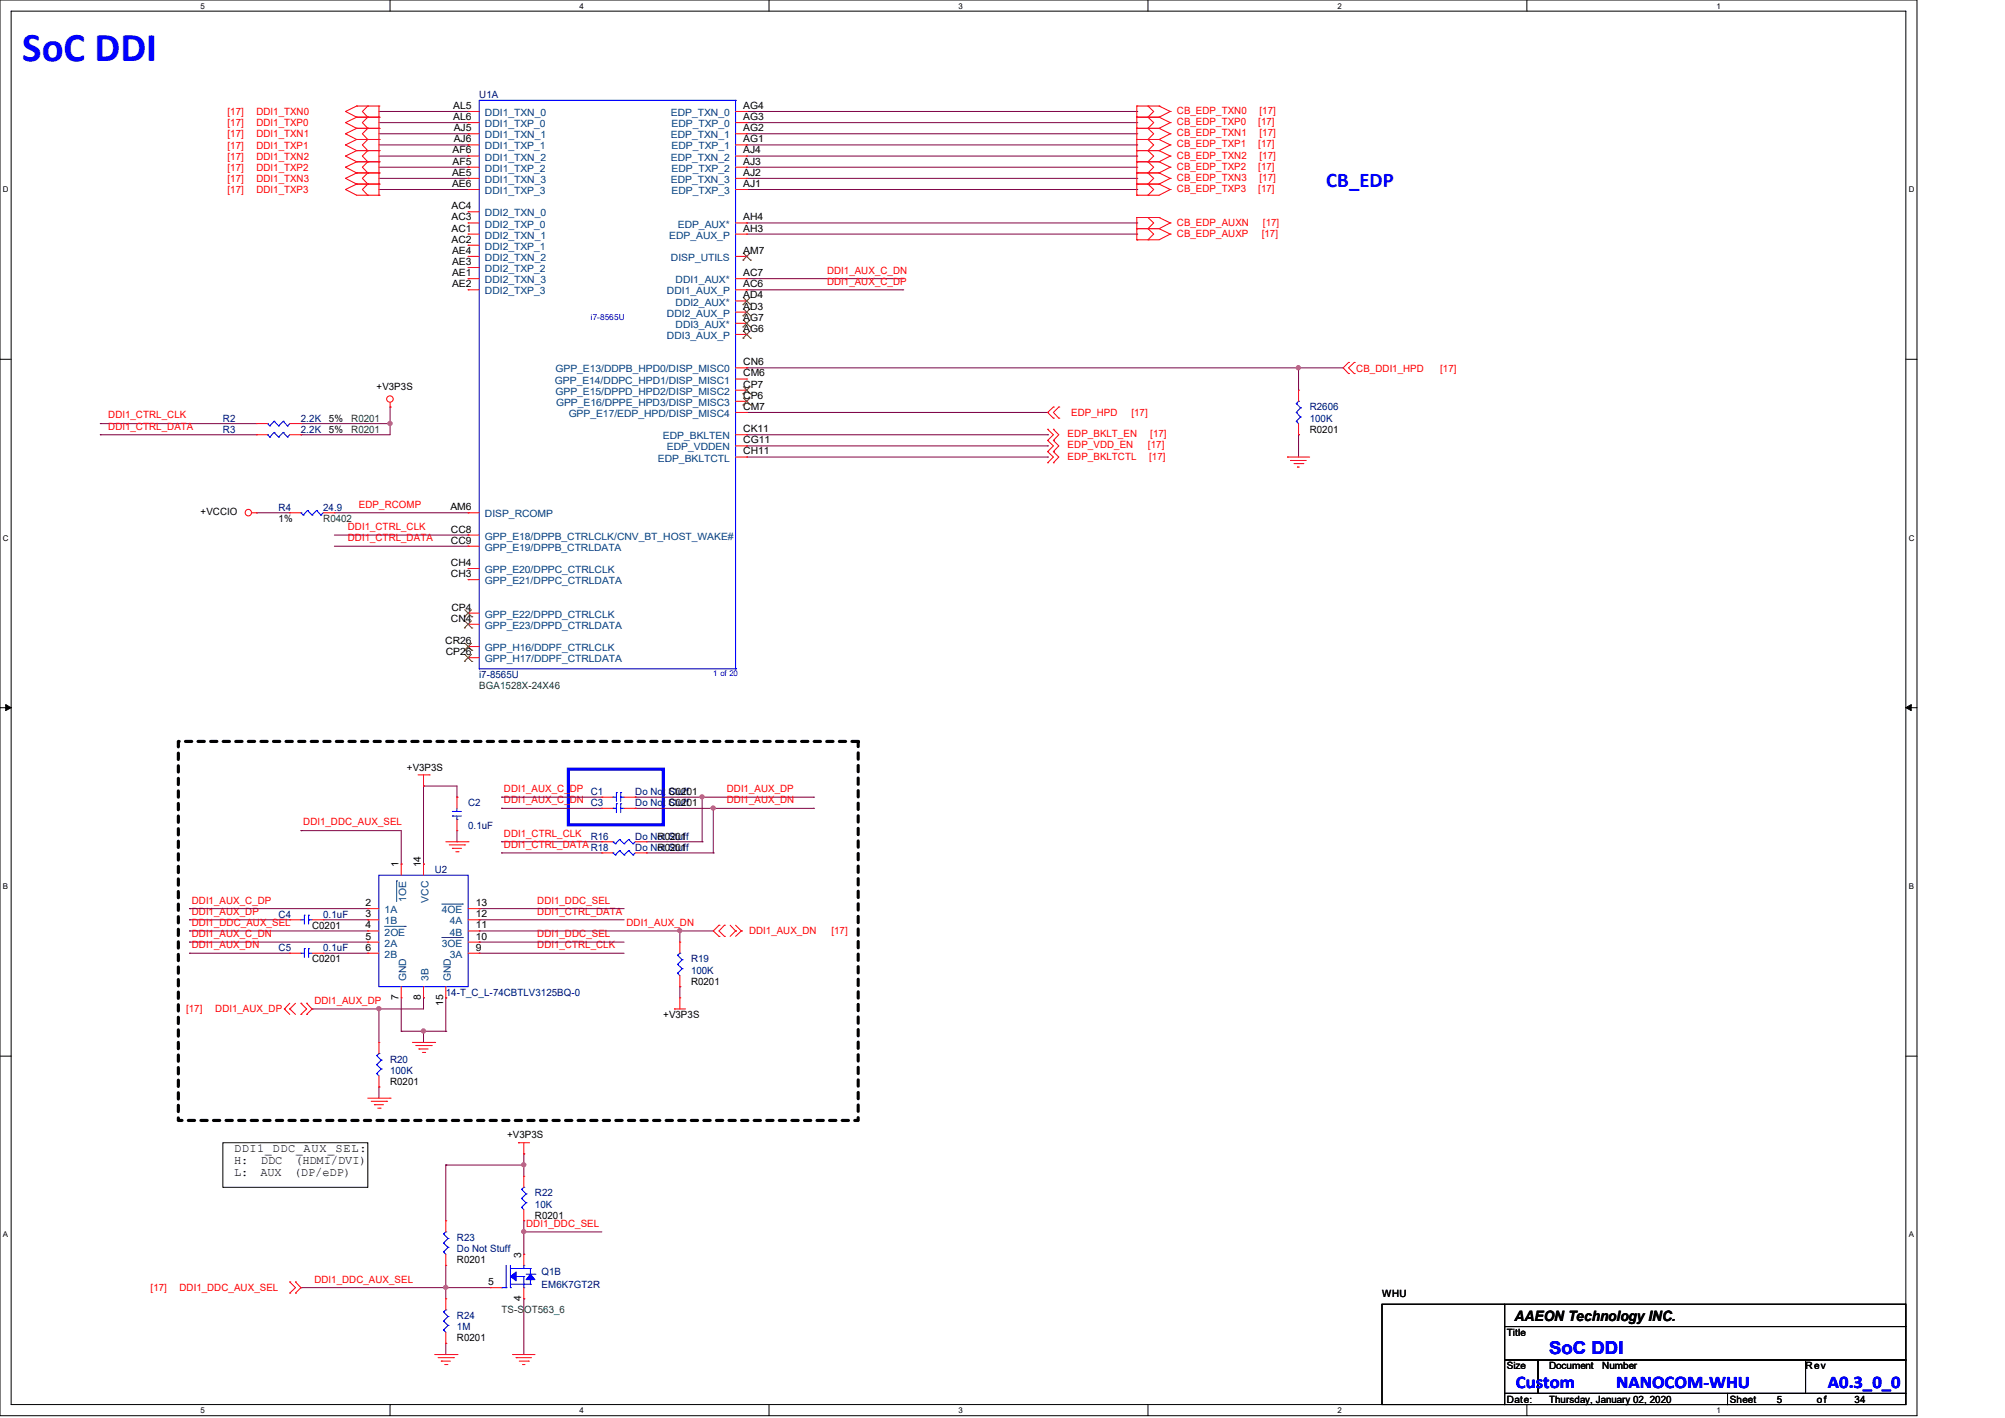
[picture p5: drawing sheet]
<svg xmlns="http://www.w3.org/2000/svg" width="297mm" height="210mm" viewBox="0 0 297 210" stroke-linecap="round" stroke-linejoin="round" font-family="sans-serif">
<path d="M0 0h284v209.7h-284zM1.7 1.7h280.6v206.3h-280.6z" fill="none" stroke="#000" stroke-width=".15"/>
<g fill="#fff">
<path d="M29.7 .2h.6v1.3h-.6z"/>
<path d="M29.7 208.2h.6v1.3h-.6z"/>
</g>
<path d="M57.8 0v1.7M57.8 208v1.7" fill="none" stroke="#000" stroke-width=".15"/>
<g fill="#fff">
<path d="M85.9 .2h.5v1.3h-.5z"/>
<path d="M85.9 208.2h.5v1.3h-.5z"/>
</g>
<path d="M113.9 0v1.7M113.9 208v1.7" fill="none" stroke="#000" stroke-width=".15"/>
<g fill="#fff">
<path d="M142 .2h.6v1.3h-.6z"/>
<path d="M142 208.2h.6v1.3h-.6z"/>
</g>
<path d="M170.1 0v1.7M170.1 208v1.7" fill="none" stroke="#000" stroke-width=".15"/>
<g fill="#fff">
<path d="M198.1 .2h.6v1.3h-.6z"/>
<path d="M198.1 208.2h.6v1.3h-.6z"/>
</g>
<path d="M226.2 0v1.7M226.2 208v1.7" fill="none" stroke="#000" stroke-width=".15"/>
<g fill="#fff">
<path d="M254.3 .2h.5v1.3h-.5z"/>
<path d="M254.3 208.2h.5v1.3h-.5z"/>
<path d="M.4 27.4h.8v1.3h-.8z"/>
<path d="M282.7 27.4h.8v1.3h-.8z"/>
<path d="M.4 79h.8v1.3h-.8z"/>
<path d="M282.7 79h.8v1.3h-.8z"/>
</g>
<path d="M0 53.2h1.7M282.3 53.2h1.7" fill="none" stroke="#000" stroke-width=".15"/>
<g fill="#fff">
<path d="M.4 130.6h.7v1.3h-.7z"/>
<path d="M282.7 130.6h.8v1.3h-.8z"/>
</g>
<path d="M0 104.8h1.7M282.3 104.8h1.7" fill="none" stroke="#000" stroke-width=".15"/>
<path d="M.8 104.4l.9 .4-.9 .4zM282.3 104.8l.8-.4v.8z" fill="#000" stroke="#000" stroke-width=".15"/>
<g fill="#fff">
<path d="M.4 182.2h.7v1.3h-.7z"/>
<path d="M282.7 182.2h.8v1.3h-.8z"/>
</g>
<path d="M0 156.4h1.7M282.3 156.4h1.7M33 169.2h21.5v6.7h-21.5zM204.7 193.2h18.2v14.8h-18.2zM222.9 193.2h59.4v3.3h-59.4zM222.9 196.5h59.4v4.9h-59.4zM222.9 201.4h4.9v5h-4.9zM222.9 206.4h33v1.6h-33zM227.8 201.4h39.7v5h-39.7zM255.9 206.4h26.4v1.6h-26.4zM267.5 201.4h14.8v5h-14.8z" fill="none" stroke="#000" stroke-width=".15"/>
<path d="M26.4 109.8h100.7v56.1h-100.7z" fill="none" stroke="#000" stroke-width=".47" stroke-dasharray=".9"/>
<path d="M84.2 113.9h14.1v8.3h-14.1z" fill="none" stroke="#00f" stroke-width=".47"/>
<g fill="none" stroke="#800040" stroke-width=".15">
<path d="M56.1 16.5h13.2M56.1 18.2h13.2M56.1 19.8h13.2M69.3 16.5h.1M69.3 18.2h.1M69.3 19.8h.1M110.6 16.5h57.8M110.6 18.2h57.8M110.6 19.8h57.8M168.4 16.5h.1M168.4 18.2h.1M168.4 19.8h.1"/>
<path d="M56.1 21.5h13.2M56.1 23.1h13.2M56.1 24.8h13.2M56.1 26.4h13.2M56.1 28.1h13.2M69.3 21.5h.1M69.3 23.1h.1M69.3 24.8h.1M69.3 26.4h.1M69.3 28.1h.1M110.6 34.7h57.8M110.6 21.5h57.8"/>
<path d="M110.6 23.1h57.8M110.6 24.8h57.8M110.6 26.4h57.8M110.6 28.1h57.8M110.6 33h57.8M168.4 34.7h.1M168.4 33h.1M168.4 21.5h.1M168.4 23.1h.1M168.4 24.8h.1M168.4 26.4h.1M168.4 28.1h.1"/>
<path d="M110.6 54.5h88.4M110.6 41.3h23.1M110.6 42.9h23.1M133.7 41.3h.1M133.7 42.9h.1M192.4 54.5h.1M192.4 54.5v3.3M14.9 62.7h.1M14.9 64.4h.1M14.9 64.4h23.1M14.9 62.7h23.1M38 75.9h.1"/>
<path d="M38 75.9h4.9M44.6 64.4h.1M44.6 62.7h13.2M49.5 79.2h19.8M49.5 75.9h19.8M57.8 60.3h.1M57.8 62.7h.1M57.8 60.3v4.1h-13.2M69.3 79.2h.1M69.3 75.9h.1M110.6 67.7h44.6M110.6 61.1h44.6"/>
<path d="M110.6 66h44.6M110.6 64.4h44.6M155.2 67.7h.1M155.2 61.1h.1M155.2 66h.1M155.2 64.4h.1M192.4 64.4h.1M192.4 64.4v3.3M49.5 80.9h19.8M69.3 80.9h.1M62.7 116.4h.1M62.7 116.4h5v1.7"/>
<path d="M62.7 116.4v11.6M67.7 118.1h.1M74.3 119.7h.1M74.3 118.1h.1M74.3 118.1h14.9M74.3 119.7h14.9M94.1 118.1h.1M94.1 119.7h.1M94.1 118.1h26.4M94.1 119.7h26.4M104 118.1h.1M104 118.1v6.6"/>
<path d="M105.7 119.7h.1M105.7 119.7v6.6M120.5 118.1h.1M120.5 119.7h.1M28.1 136.2h.1M28.1 134.6h.1M28.1 137.9h.1M28.1 139.5h.1M28.1 136.2h14.8M28.1 134.6h26.4M28.1 137.9h26.4M28.1 139.5h26.4"/>
<path d="M44.6 123h.1M44.6 123h14.8v5M47.9 136.2h6.6M54.5 136.2h.1M59.4 128h.1M62.7 128h.1M67.7 124.7h.1M67.7 123v1.7M71 139.5h.1M71 136.2h.1M71 134.6h.1M71 136.2h21.5"/>
<path d="M71 134.6h21.5M71 137.9h34.7M71 139.5h21.5M74.3 124.7h.1M74.3 126.3h.1M74.3 124.7h14.9M74.3 126.3h14.9M95.8 124.7h8.2M95.8 126.3h9.9M100.7 137.9h.1M100.7 137.9v1.6M104 124.7h.1"/>
<path d="M105.7 126.3h.1M28.1 141.2h.1M28.1 141.2h14.8M46.2 149.4h.1M47.9 141.2h6.6M54.5 141.2h.1M56.1 149.4h.1M56.1 149.4v5M59.4 152.7h.1M59.4 147.8v4.9M59.4 152.7h6.6M62.7 152.7h.1"/>
<path d="M62.7 147.8h.1M62.7 147.8v1.6h-16.5M62.7 152.7v1.7M66 152.7h.1M66 147.8h.1M66 147.8v4.9M71 141.2h.1M71 141.2h21.5M100.7 146.1h.1M100.7 146.1v1.7M56.1 161h.1M56.1 161v1.6"/>
<path d="M66 172.6h.1M66 172.6v8.2M66 172.6h11.6M77.6 172.6h.1M77.6 170.9h.1M77.6 170.9v3.3M44.6 190.7h.1M44.6 190.7h28M66 190.7h.1M66 199h.1M66 187.4v5M66 199v1.6"/>
<path d="M77.6 192.4h.1M77.6 182.5h.1M77.6 185.8h.1M77.6 180.8h.1M77.6 180.8v5M77.6 192.4v8.2M77.6 182.5h11.6"/>
</g>
<g fill="#f0f" stroke="#f0f" stroke-width=".15">
<circle cx="192.3" cy="54.5" r=".31"/>
<circle cx="62.7" cy="152.7" r=".31"/>
<circle cx="56.1" cy="149.4" r=".31"/>
<circle cx="100.7" cy="137.8" r=".31"/>
<circle cx="104" cy="118" r=".31"/>
<circle cx="105.7" cy="119.7" r=".31"/>
<circle cx="77.6" cy="182.4" r=".31"/>
<circle cx="77.6" cy="172.5" r=".31"/>
<circle cx="66" cy="190.7" r=".31"/>
<circle cx="57.8" cy="62.7" r=".31"/>
</g>
<g fill="none" stroke="#f00" stroke-width=".15">
<path d="M51.2 16.5h.1M51.2 18.2h.1M51.2 19.8h.1M51.2 16.5l1.6 .9M51.2 18.2l1.6 .8M51.2 19.8l1.6 .9M52.8 15.7h.1M52.8 17.4h.1M52.8 19h.1M52.8 17.4h3.3M52.8 15.7l-1.6 .8M52.8 15.7h3.3"/>
<path d="M52.8 19h3.3M52.8 17.4l-1.6 .8M52.8 19l-1.6 .8M54.5 17.4h.1M54.5 15.7h.1M54.5 19h.1M54.5 15.7l-.8 .8 .8 .9M54.5 17.4l-.8 .8 .8 .8M54.5 19l-.8 .8 .8 .9M56.1 17.4h.1M56.1 15.7h.1M56.1 19h.1"/>
<path d="M56.1 15.7v13.2M69.3 16.5h.1M69.3 19.8h.1M69.3 18.2h.1M69.3 16.5h1.7M69.3 19.8h1.7M69.3 18.2h1.7M109 16.5h1.6M109 19.8h1.6M109 18.2h1.6M110.6 16.5h.1M110.6 19.8h.1"/>
<path d="M110.6 18.2h.1M168.4 19h.1M168.4 17.4h.1M168.4 15.7h.1M168.4 17.4h3.3M168.4 15.7h3.3M168.4 19h3.3M168.4 15.7v13.2M170.1 19h.1M170.1 17.4h.1M170.1 15.7h.1M170.1 19l.8 .8-.8 .9"/>
<path d="M170.1 17.4l.8 .8-.8 .8M170.1 15.7l.8 .8-.8 .9M171.7 19h.1M171.7 17.4h.1M171.7 15.7h.1M171.7 19l1.7 .8M171.7 17.4l1.7 .8M171.7 15.7l1.7 .8M173.4 19.8h.1M173.4 18.2h.1M173.4 16.5h.1M173.4 19.8l-1.7 .9"/>
<path d="M173.4 18.2l-1.7 .8M173.4 16.5l-1.7 .9M51.2 21.5h.1M51.2 23.1h.1M51.2 24.8h.1M51.2 26.4h.1M51.2 28.1h.1M51.2 21.5l1.6 .8M51.2 23.1l1.6 .9M51.2 24.8l1.6 .8M51.2 26.4l1.6 .9M51.2 28.1l1.6 .8h3.3"/>
<path d="M52.8 20.7h.1M52.8 22.3h.1M52.8 24h.1M52.8 25.6h.1M52.8 27.3h.1M52.8 20.7h3.3M52.8 22.3h3.3M52.8 20.7l-1.6 .8M52.8 24h3.3M52.8 22.3l-1.6 .8M52.8 25.6h3.3M52.8 24l-1.6 .8"/>
<path d="M52.8 27.3h3.3M52.8 25.6l-1.6 .8M52.8 27.3l-1.6 .8M54.5 20.7h.1M54.5 22.3h.1M54.5 24h.1M54.5 25.6h.1M54.5 27.3h.1M54.5 28.9h.1M54.5 20.7l-.8 .8 .8 .8M54.5 22.3l-.8 .8 .8 .9M54.5 24l-.8 .8 .8 .8"/>
<path d="M54.5 25.6l-.8 .8 .8 .9M54.5 27.3l-.8 .8 .8 .8M56.1 20.7h.1M56.1 22.3h.1M56.1 24h.1M56.1 25.6h.1M56.1 27.3h.1M56.1 28.9h.1M69.3 23.1h.1M69.3 26.4h.1M69.3 21.5h.1M69.3 24.8h.1"/>
<path d="M69.3 28.1h.1M69.3 31.4h.1M69.3 34.7h.1M69.3 38h.1M69.3 33h.1M69.3 36.3h.1M69.3 39.6h.1M69.3 23.1h1.7M69.3 26.4h1.7M69.3 21.5h1.7M69.3 24.8h1.7M69.3 28.1h1.7"/>
<path d="M69.3 31.4h1.7M69.3 34.7h1.7M69.3 38h1.7M69.3 33h1.7M69.3 36.3h1.7M69.3 39.6h1.7M109 23.1h1.6M109 26.4h1.6M109 21.5h1.6M109 24.8h1.6M109 28.1h1.6M109 34.7h1.6"/>
<path d="M109 38h1.6M109 33h1.6M110.6 38h.1M110.6 23.1h.1M110.6 26.4h.1M110.6 21.5h.1M110.6 24.8h.1M110.6 28.1h.1M110.6 34.7h.1M110.6 33h.1M168.4 28.9h.1M168.4 27.3h.1"/>
<path d="M168.4 25.6h.1M168.4 24h.1M168.4 22.3h.1M168.4 20.7h.1M168.4 33.9h.1M168.4 32.2h.1M168.4 35.5h.1M168.4 20.7h3.3M168.4 22.3h3.3M168.4 24h3.3M168.4 25.6h3.3M168.4 27.3h3.3"/>
<path d="M168.4 32.2v3.3M168.4 33.9h3.3M168.4 32.2h3.3M170.1 28.9h.1M170.1 27.3h.1M170.1 25.6h.1M170.1 24h.1M170.1 22.3h.1M170.1 20.7h.1M170.1 33.9h.1M170.1 32.2h.1M170.1 35.5h.1"/>
<path d="M170.1 27.3l.8 .8-.8 .8M170.1 25.6l.8 .8-.8 .9M170.1 24l.8 .8-.8 .8M170.1 22.3l.8 .8-.8 .9M170.1 20.7l.8 .8-.8 .8M170.1 32.2l.8 .8-.8 .9M170.1 33.9l.8 .8-.8 .8M171.7 27.3h.1M171.7 25.6h.1M171.7 24h.1M171.7 22.3h.1M171.7 20.7h.1"/>
<path d="M171.7 32.2h.1M171.7 33.9h.1M171.7 27.3l1.7 .8M171.7 25.6l1.7 .8M171.7 24l1.7 .8M171.7 22.3l1.7 .8M171.7 20.7l1.7 .8M171.7 32.2l1.7 .8M171.7 33.9l1.7 .8M173.4 28.1h.1M173.4 26.4h.1M173.4 24.8h.1"/>
<path d="M173.4 23.1h.1M173.4 21.5h.1M173.4 33h.1M173.4 34.7h.1M173.4 28.1l-1.7 .8h-3.3M173.4 26.4l-1.7 .9M173.4 24.8l-1.7 .8M173.4 23.1l-1.7 .9M173.4 21.5l-1.7 .8M173.4 33l-1.7 .9M173.4 34.7l-1.7 .8h-3.3M57.8 59.6v.7"/>
<path d="M69.3 41.3h.1M69.3 42.9h.1M69.3 41.3h1.7M69.3 42.9h1.7M109 41.3h1.6M109 42.9h1.6M109 56.1h1.6M109 57.8h1.6M109 54.5h1.6M109 47.9h1.6M109 44.6h1.6M109 46.2h1.6"/>
<path d="M109 59.4h1.6M109 49.5h1.6M110.6 56.1h.1M110.6 57.8h.1M110.6 54.5h.1M110.6 47.9h.1M110.6 44.6h.1M110.6 41.3h.1M110.6 42.9h.1M110.6 46.2h.1M110.6 59.4h.1M110.6 49.5h.1"/>
<path d="M192.4 57.8h.1M192.4 57.8v1.6M199.8 53.7h.1M199.8 55.3h.1M199.8 53.7l-.8 .8 .8 .8M200.6 55.3h.1M200.6 53.7h.1M200.6 53.7l-.8 .8 .8 .8M37.3 75.9h.7M38 75.9h.1M38 64.4h.1M38 62.7h.1"/>
<path d="M38 64.4h1.6M38 62.7h1.6M42.9 75.9h.1M42.9 75.9h1.7M42.9 64.4h1.7M42.9 62.7h1.7M44.6 64.4h.1M44.6 62.7h.1M47.9 75.9h1.6M49.5 75.9h.1M57.8 60.3h.1M69.3 79.2h.1"/>
<path d="M69.3 75.9h.1M69.3 75.9h1.7M69.3 79.2h1.7M109 67.7h1.6M109 64.4h1.6M109 61.1h1.6M109 66h1.6M110.6 64.4h.1M110.6 61.1h.1M110.6 67.7h.1M110.6 66h.1M155.2 68.5h.1"/>
<path d="M155.2 66.9h.1M155.2 65.2h.1M155.2 63.6h.1M155.2 66.9l.8 .8-.8 .8M155.2 63.6l.8 .8-.8 .8M155.2 65.2l.8 .8-.8 .9M156 68.5h.1M156 66.9h.1M156 60.3h.1M156 61.9h.1M156 65.2h.1M156 63.6h.1"/>
<path d="M156 66.9l.8 .8-.8 .8M156 60.3l-.8 .8 .8 .8M156 63.6l.8 .8-.8 .8M156 65.2l.8 .8-.8 .9M156.8 61.9h.1M156.8 60.3h.1M156.8 60.3l-.8 .8 .8 .8M190.7 67.7h.1M190.7 67.7h3.3M191.2 68.2h.1M191.2 68.2h2.3M191.7 68.7h1.3"/>
<path d="M192.2 69.2h.1M192.2 69.2h.3M192.4 64.4h.1M192.4 62.7v1.7M193 68.7h.1M69.3 95.8h.1M69.3 85.9h.1M69.3 90.8h.1M69.3 84.2h.1M69.3 97.4h.1M69.3 92.5h.1M69.3 80.9h.1"/>
<path d="M69.3 95.8h1.7M69.3 85.9h1.7M69.3 90.8h1.7M69.3 84.2h1.7M69.3 97.4h1.7M69.3 92.5h1.7M69.3 80.9h1.7M61.9 114.8h1.7M62.7 116.4h.1M62.7 114.8v1.6M63.6 114.8h.1M67.7 118.1h.1"/>
<path d="M67.7 118.1v1.6M89.2 119.7h.1M89.2 118.1h.1M89.2 119.7h1.6M89.2 118.1h1.6M92.5 119.7h1.6M92.5 118.1h1.6M94.1 119.7h.1M94.1 118.1h.1M42.9 136.2h.1M42.9 136.2h1.7M46.2 136.2h1.7"/>
<path d="M47.9 136.2h.1M54.5 134.6h.1M54.5 136.2h.1M54.5 137.9h.1M54.5 139.5h.1M54.5 136.2h1.6M54.5 134.6h1.6M54.5 137.9h1.6M54.5 139.5h1.6M59.4 128h.1M59.4 128v1.6M62.7 128h.1"/>
<path d="M62.7 128v1.6M66 124.7h3.3M66.5 125.1h2.3M67 125.6h.1M67 125.6h1.4M67.5 126.2h.4M67.7 123h.1M67.7 121.4v1.6M67.9 126.2h.1M68.8 125.1h.1M69.3 124.7h.1M69.3 136.2h1.7"/>
<path d="M69.3 134.6h1.7M69.3 137.9h1.7M69.3 139.5h1.7M71 139.5h.1M71 137.9h.1M71 136.2h.1M71 134.6h.1M89.2 126.3h.1M89.2 124.7h.1M89.2 124.7h1.6M89.2 126.3h1.6M94.1 124.7h1.7"/>
<path d="M94.1 126.3h1.7M95.8 126.3h.1M95.8 124.7h.1M100.7 139.5h.1M100.7 139.5v1.7M106.5 137h.1M106.5 138.7h.1M106.5 137l-.8 .9 .8 .8M107.3 138.7h.1M107.3 137h.1M107.3 137l-.8 .9 .8 .8M108.2 137l.8 .9"/>
<path d="M109 137.9h.1M109 137.9l-.8 .8M109 137l.8 .9M109.8 137.9h.1M109.8 137.9l-.8 .8M42.1 149.4h.1M42.1 149.4l.8 .8M42.9 149.4h.1M42.9 141.2h.1M42.9 149.4l.9 .8M42.9 148.6l-.8 .8M42.9 141.2h1.7"/>
<path d="M43.8 148.6l-.9 .8M44.6 150.2h.1M44.6 148.6h.1M44.6 148.6l.8 .8-.8 .8M45.4 148.6h.1M45.4 150.2h.1M45.4 148.6l.8 .8-.8 .8M46.2 141.2h1.7M47.9 141.2h.1M54.5 141.2h.1M54.5 141.2h1.6M56.1 154.4h.1"/>
<path d="M56.1 154.4v1.6M56.1 159.3v1.7M59.4 147.8h.1M59.4 146.1v1.7M61.1 154.4h3.3M61.6 154.9h2.3M62.1 155.4h.1M62.1 155.4h1.3M62.6 155.9h.3M62.7 147.8h.1M62.7 146.1v1.7M62.9 155.9h.1"/>
<path d="M63.9 154.9h.1M64.4 154.4h.1M66 147.8h.1M66 146.1v1.7M69.3 141.2h1.7M71 141.2h.1M99.9 149.4h.1M99.9 149.4h1.7M100.7 147.8h.1M100.7 146.1h.1M100.7 144.5v1.6M100.7 147.8v1.6"/>
<path d="M54.5 162.6h3.3M55 163.1h2.3M55.5 163.6h.1M55.5 163.6h1.3M56 164.1h.3M56.1 161h.1M56.3 164.1h.1M57.3 163.1h.1M57.8 162.6h.1M76.8 169.2h.1M76.8 169.2h1.6M77.6 170.9h.1"/>
<path d="M77.6 174.2h.1M77.6 169.2v1.7M77.6 174.2v1.7M77.6 179.2v1.6M42.9 191.5h.1M42.9 189.9h.1M42.9 189.9l.9 .8-.9 .8M43.8 189.9h.1M43.8 191.5h.1M43.8 189.9l.8 .8-.8 .8M66 199h.1M66 192.4h.1"/>
<path d="M66 187.4h.1M66 180.8h.1M66 180.8v1.7M66 185.8v1.6M66 192.4v1.6M66 197.3v1.7M72.6 190.7h.1M72.6 190.7h1.7M77.6 192.4h.1M77.6 185.8h.1M77.6 180.8h.1M77.6 185.8v1.6"/>
<path d="M77.6 190.7v1.7M64.4 200.6h3.3M64.9 201.1h2.3M65.4 201.6h.1M65.4 201.6h1.3M65.9 202.1h.3M66.2 202.1h.1M67.2 201.1h.1M67.7 200.6h.1M75.9 200.6h.1M75.9 200.6h3.3M76.5 201.1h.1"/>
<path d="M76.5 201.1h2.2M76.9 201.6h1.4M77.4 202.1h.1M77.4 202.1h.4M78.3 201.6h.1"/>
<circle cx="57.8" cy="59.1" r=".48"/>
<circle cx="36.8" cy="75.9" r=".48"/>
</g>
<g fill="none" stroke="#00f" stroke-width=".15">
<path d="M109 14.9h.1M109 14.9h-38v84.2M109 14.9v84.2M192 59.8h.1M192 59.8l.7 .6M192.4 59.4h.1M192.4 59.4l-.4 .4M39.6 64.4h.1M39.6 62.7h.1M39.6 64.4l.4 .3M39.6 62.7l.4 .4M40 64.7h.1"/>
<path d="M40 63.1h.1M40.6 64.1h.1M40.6 62.4h.1M40.6 64.1l-.6 .6M40.6 64.1l.7 .6M40.6 62.4l-.6 .7M40.6 62.4l.7 .7M41.3 64.7h.1M41.3 63.1h.1M42 64.1h.1M42 62.4h.1M42 64.1l.6 .6"/>
<path d="M42 64.1l-.7 .6M42 62.4l.6 .7M42 62.4l-.7 .7M42.6 64.7h.1M42.6 63.1h.1M42.9 64.4l-.3 .3M42.9 62.7l-.3 .4M44.6 75.9h.1M44.6 75.9l.3 .4M44.9 76.3h.1M45.6 75.6h.1M45.6 75.6l-.7 .7"/>
<path d="M45.6 75.6l.6 .7M46.2 76.3h.1M46.9 75.6h.1M46.9 75.6l.6 .7M46.9 75.6l-.7 .7M47.5 76.3h.1M47.9 75.9l-.4 .4M192 62.4h.1M192 61.1h.1M192 62.4l.4 .3M192 61.1l.7 .7M192.7 61.8h.1"/>
<path d="M192.7 60.4h.1M192.7 61.8l-.7 .6M192.7 60.4l-.7 .7M71 99.1h.1M71 99.1h38M109 99.1h.1M67.7 119.7v.5M90.8 119.7h.1M90.8 118.1h.1M90.8 119.7h.5M90.8 118.1h.5M91.3 119h.1"/>
<path d="M91.3 117.4h.1M91.3 117.4v1.3M91.3 119v1.4M91.9 119h.1M91.9 119.7h.1M91.9 117.4h.1M91.9 118.1h.1M91.9 119.7h.6M91.9 117.4v1.3M91.9 119v1.4M91.9 118.1h.6M44.6 136.2h.1"/>
<path d="M44.6 136.2h.5M45.1 135.6h.1M45.1 135.6v1.3M45.7 135.6h.1M45.7 136.2h.1M45.7 136.2h.5M45.7 135.6v1.3M56.1 129.6h13.2v16.5h-13.2zM67 120.9h.1M67 120.2h.1M67 120.9h1.4M67 120.2h1.4"/>
<path d="M67.7 121.4h.1M67.7 120.2h.1M67.7 120.9v.5M90.8 126.3h.1M90.8 124.7h.1M90.8 126.3l.3 .3M90.8 124.7l.3 .3M91.1 126.6h.1M91.1 125h.1M91.8 126h.1M91.8 124.3h.1M91.8 126l-.7 .6"/>
<path d="M91.8 126l.7 .6M91.8 124.3l-.7 .7M91.8 124.3l.7 .7M92.5 126.6h.1M92.5 125h.1M93.1 126h.1M93.1 124.3h.1M93.1 126l.7 .6M93.1 126l-.6 .6M93.1 124.3l.7 .7M93.1 124.3l-.6 .7M93.8 126.6h.1"/>
<path d="M93.8 125h.1M94.1 126.3l-.3 .3M94.1 124.7l-.3 .3M44.6 141.2h.1M44.6 141.2h.5M45.1 140.5h.1M45.1 140.5v1.3M45.7 140.5h.1M45.7 141.2h.1M45.7 140.5v1.3M45.7 141.2h.5M55.8 156.3h.1"/>
<path d="M55.8 159h.1M55.8 157.7h.1M55.8 156.3l.7 .7M55.8 159l.3 .3M55.8 157.7l.7 .6M56.1 156h.1M56.1 156l-.3 .3M56.5 158.3h.1M56.5 157h.1M56.5 158.3l-.7 .7M56.5 157l-.7 .7M100.4 141.5h.1"/>
<path d="M100.4 144.1h.1M100.4 142.8h.1M100.4 141.5l.6 .7M100.4 144.1l.3 .4M100.4 142.8l.6 .7M100.7 141.2h.1M100.7 141.2l-.3 .3M101 143.5h.1M101 142.2h.1M101 143.5l-.6 .6M101 142.2l-.6 .6M77.3 176.1h.1"/>
<path d="M77.3 178.8h.1M77.3 177.5h.1M77.3 176.1l.6 .7M77.3 178.8l.3 .4M77.3 177.5l.6 .6M77.6 175.9h.1M77.6 175.9l-.3 .2M77.9 178.1h.1M77.9 176.8h.1M77.9 178.1l-.6 .7M77.9 176.8l-.6 .7M65.7 194.3h.1"/>
<path d="M65.7 197h.1M65.7 195.7h.1M65.7 182.8h.1M65.7 185.4h.1M65.7 184.1h.1M65.7 194.3l.7 .7M65.7 197l.3 .3M65.7 195.7l.7 .6M65.7 182.8l.7 .6M65.7 185.4l.3 .4M65.7 184.1l.7 .6M66 194h.1"/>
<path d="M66 182.5h.1M66 194l-.3 .3M66 182.5l-.3 .3M66.4 196.3h.1M66.4 195h.1M66.4 184.7h.1M66.4 183.4h.1M66.4 196.3l-.7 .7M66.4 195l-.7 .7M66.4 184.7l-.7 .7M66.4 183.4l-.7 .7M74.3 190.7h.1"/>
<path d="M74.3 190.7h.7M75 190.7h.1M75 187.4v3.3M75.6 190.7h.1M75.6 187.4v3.3M75.6 187.9h3M75.6 190.2h3M76.5 189.1h1.1M77.6 187.9h.1M77.6 190.2h.1M77.6 189.1h.1M77.6 190.7h.1"/>
<path d="M77.6 187.4h.1M77.6 187.4v.5M77.6 189.1v1.6M77.9 188.7h1.3M78.6 190.2h.1M78.6 189.5h.1M78.6 187.9h.1M78.6 188.7h.1M78.6 187.9v.8M78.6 189.5v.7M79.2 188.7h.1"/>
</g>
<g fill="none" stroke="#804000" stroke-width=".15">
<path d="M110.1 38.5h.1M110.1 37.5l1.1 1M111.1 37.5l-1 1M111.2 38.5h.1M110.1 58.3h.1M110.1 48.4h.1M110.1 45.1h.1M110.1 46.8h.1M110.1 60h.1M110.1 50.1h.1M110.1 57.3l1.1 1M110.1 47.4l1.1 1"/>
<path d="M110.1 44.1l1.1 1M110.1 45.7l1.1 1.1M110.1 58.9l1.1 1.1M110.1 49l1.1 1.1M111.1 57.3l-1 1M111.1 49l-1 1.1M111.1 47.4l-1 1M111.1 44.1l-1 1M111.1 45.7l-1 1.1M111.1 58.9l-1 1.1M111.2 58.3h.1M111.2 48.4h.1"/>
<path d="M111.2 45.1h.1M111.2 46.8h.1M111.2 60h.1M111.2 50.1h.1M68.8 96.3h.1M68.8 91.4h.1M68.8 98h.1M68.8 93h.1M68.8 95.2l1.1 1.1M68.8 90.3l1.1 1.1M68.8 96.9l1.1 1.1M68.8 91.9l1.1 1.1"/>
<path d="M69.8 95.2l-1 1.1M69.8 90.3l-1 1.1M69.8 96.9l-1 1.1M69.8 91.9l-1 1.1M69.9 96.3h.1M69.9 91.4h.1M69.9 98h.1M69.9 93h.1"/>
</g>
<path d="M57 137.2h3M58.8 130.5h.1M58.8 130.5v3M60 137.2h.1M65.4 138.9h3.1M65.4 133.9h3.1M68.5 138.9h.1M68.5 133.9h.1" fill="none" stroke="#004080" stroke-width=".15"/>
<g fill="#00f" stroke="#00f" stroke-width=".15">
<path d="M75.6 189.1l.9-.7v1.3z" fill-rule="evenodd"/>
<path d="M78.6 188.7l.6 .8h-1.3z" fill-rule="evenodd"/>
</g>
<text font-size="6.1" fill="#00f" x="3.3" y="9.1">SoC DDI</text>
<text font-size="3.1" fill="#00f" x="196.5" y="27.7">CB_EDP</text>
<g font-size="2.6" fill="#00f">
<text x="229.5" y="200.5">SoC DDI</text>
<text x="224.5" y="205.6">Custom</text>
<text x="239.4" y="205.6">NANOCOM-WHU</text>
<text x="270.8" y="205.6">A0.3_0_0</text>
</g>
<text font-size="2.1" x="224.4" y="195.6">AAEON Technology INC.</text>
<g font-size="1.8">
<text x="34.7" y="170.6">DDI1_DDC_AUX_SEL:</text>
<text x="34.7" y="172.4">H:</text>
<text x="38.7" y="172.4">DDC</text>
<text x="43.7" y="172.4">(HDMI/DVI)</text>
<text x="34.7" y="174.2">L:</text>
<text x="38.6" y="174.2">AUX</text>
<text x="43.5" y="174.2">(DP/eDP)</text>
</g>
<g font-size="1.5" fill="#f00">
<text x="33.7" y="17.1">[17]</text>
<text x="38" y="17.1">DDI1_TXN0</text>
<text x="174.3" y="16.9">CB_EDP_TXN0</text>
<text x="186.6" y="16.9">[17]</text>
<text x="33.7" y="18.7">[17]</text>
<text x="33.7" y="20.4">[17]</text>
<text x="33.7" y="22">[17]</text>
<text x="33.7" y="23.7">[17]</text>
<text x="38" y="18.7">DDI1_TXP0</text>
<text x="38" y="20.4">DDI1_TXN1</text>
<text x="38" y="22">DDI1_TXP1</text>
<text x="38" y="23.7">DDI1_TXN2</text>
<text x="174.3" y="23.5">CB_EDP_TXN2</text>
<text x="174.3" y="20.2">CB_EDP_TXN1</text>
<text x="174.3" y="21.8">CB_EDP_TXP1</text>
<text x="174.3" y="18.5">CB_EDP_TXP0</text>
<text x="186.4" y="21.8">[17]</text>
<text x="186.4" y="18.5">[17]</text>
<text x="186.6" y="23.5">[17]</text>
<text x="186.6" y="20.2">[17]</text>
<text x="33.7" y="25.3">[17]</text>
<text x="33.7" y="27">[17]</text>
<text x="33.7" y="28.6">[17]</text>
<text x="38" y="25.3">DDI1_TXP2</text>
<text x="38" y="27">DDI1_TXN3</text>
<text x="38" y="28.6">DDI1_TXP3</text>
<text x="174.3" y="28.4">CB_EDP_TXP3</text>
<text x="174.3" y="26.8">CB_EDP_TXN3</text>
<text x="174.3" y="25.1">CB_EDP_TXP2</text>
<text x="186.4" y="28.4">[17]</text>
<text x="186.4" y="25.1">[17]</text>
<text x="186.6" y="26.8">[17]</text>
<text x="174.3" y="33.4">CB_EDP_AUXN</text>
<text x="174.3" y="35.1">CB_EDP_AUXP</text>
<text x="186.9" y="35.1">[17]</text>
<text x="187.1" y="33.4">[17]</text>
<text x="122.5" y="40.5">DDI1_AUX_C_DN</text>
<text x="122.5" y="42.2">DDI1_AUX_C_DP</text>
<text x="200.9" y="55">CB_DDI1_HPD</text>
<text x="213.3" y="55">[17]</text>
<text x="16" y="62">DDI1_CTRL_CLK</text>
<text x="16" y="63.6">DDI1_CTRL_DATA</text>
<text x="158.2" y="64.8">EDP_BKLT_EN</text>
<text x="158.7" y="61.6">EDP_HPD</text>
<text x="167.6" y="61.6">[17]</text>
<text x="170.4" y="64.8">[17]</text>
<text x="158.2" y="68.1">EDP_BKLTCTL</text>
<text x="158.2" y="66.4">EDP_VDD_EN</text>
<text x="170.1" y="66.4">[17]</text>
<text x="170.2" y="68.1">[17]</text>
<text x="53.2" y="75.2">EDP_RCOMP</text>
<text x="51.5" y="78.5">DDI1_CTRL_CLK</text>
<text x="51.5" y="80.1">DDI1_CTRL_DATA</text>
<text x="74.6" y="119">DDI1_AUX_C_DN</text>
<text x="74.6" y="117.3">DDI1_AUX_C_DP</text>
<text x="107.7" y="117.3">DDI1_AUX_DP</text>
<text x="107.7" y="119">DDI1_AUX_DN</text>
<text x="44.9" y="122.3">DDI1_DDC_AUX_SEL</text>
<text x="74.6" y="123.9">DDI1_CTRL_CLK</text>
<text x="74.6" y="125.6">DDI1_CTRL_DATA</text>
<text x="28.4" y="135.5">DDI1_AUX_DP</text>
<text x="28.4" y="133.8">DDI1_AUX_C_DP</text>
<text x="28.4" y="137.1">DDI1_DDC_AUX_SEL</text>
<text x="79.6" y="135.5">DDI1_CTRL_DATA</text>
<text x="79.6" y="133.8">DDI1_DDC_SEL</text>
<text x="92.8" y="137.1">DDI1_AUX_DN</text>
<text x="28.4" y="138.8">DDI1_AUX_C_DN</text>
<text x="28.4" y="140.4">DDI1_AUX_DN</text>
<text x="79.6" y="140.4">DDI1_CTRL_CLK</text>
<text x="79.6" y="138.8">DDI1_DDC_SEL</text>
<text x="111" y="138.4">DDI1_AUX_DN</text>
<text x="123.2" y="138.4">[17]</text>
<text x="27.6" y="149.9">[17]</text>
<text x="31.9" y="149.9">DDI1_AUX_DP</text>
<text x="46.6" y="148.7">DDI1_AUX_DP</text>
<text x="77.9" y="181.7">DDI1_DDC_SEL</text>
<text x="22.3" y="191.2">[17]</text>
<text x="26.6" y="191.2">DDI1_DDC_AUX_SEL</text>
<text x="46.6" y="190">DDI1_DDC_AUX_SEL</text>
</g>
<g font-size="1.5">
<text x="67.1" y="16.1">AL5</text>
<text x="67.1" y="17.8">AL6</text>
<text x="110.1" y="16.1">AG4</text>
<text x="110.1" y="17.8">AG3</text>
<text x="67.1" y="22.7">AF6</text>
<text x="67.2" y="19.4">AJ5</text>
<text x="67.2" y="21.1">AJ6</text>
<text x="110.1" y="19.4">AG2</text>
<text x="110.1" y="22.7">AJ4</text>
<text x="110.1" y="21.1">AG1</text>
<text x="67" y="26">AE5</text>
<text x="67" y="27.7">AE6</text>
<text x="67.1" y="24.4">AF5</text>
<text x="110.1" y="26">AJ2</text>
<text x="110.1" y="24.4">AJ3</text>
<text x="110.1" y="27.7">AJ1</text>
<text x="66.9" y="31">AC4</text>
<text x="66.9" y="34.3">AC1</text>
<text x="66.9" y="32.6">AC3</text>
<text x="66.9" y="35.9">AC2</text>
<text x="110.1" y="34.3">AH3</text>
<text x="110.1" y="32.6">AH4</text>
<text x="67" y="37.6">AE4</text>
<text x="67" y="40.9">AE1</text>
<text x="67" y="39.2">AE3</text>
<text x="110.1" y="37.6">AM7</text>
<text x="110.1" y="40.9">AC7</text>
<text x="67" y="42.5">AE2</text>
<text x="110.1" y="47.5">AG7</text>
<text x="110.1" y="44.2">AD4</text>
<text x="110.1" y="42.5">AC6</text>
<text x="110.1" y="45.8">AD3</text>
<text x="110.1" y="49.1">AG6</text>
<text x="55.8" y="57.8">+V3P3S</text>
<text x="110.1" y="55.8">CM6</text>
<text x="110.1" y="57.4">CP7</text>
<text x="110.1" y="54.1">CN6</text>
<text x="110.1" y="59.1">CP6</text>
<text x="48.7" y="64.1">5%</text>
<text x="48.7" y="62.4">5%</text>
<text x="110.1" y="64">CK11</text>
<text x="110.1" y="60.7">CM7</text>
<text x="110.1" y="65.7">CG11</text>
<text x="194" y="64.1">R0201</text>
<text x="110.1" y="67.3">CH11</text>
<text x="29.7" y="76.3">+VCCIO</text>
<text x="41.3" y="77.3">1%</text>
<text x="66.7" y="75.6">AM6</text>
<text x="66.8" y="78.9">CC8</text>
<text x="66.8" y="83.8">CH4</text>
<text x="66.8" y="80.5">CC9</text>
<text x="66.8" y="85.5">CH3</text>
<text x="66" y="95.4">CR26</text>
<text x="66.8" y="92.1">CN4</text>
<text x="66.9" y="90.4">CP4</text>
<text x="66" y="97">CP26</text>
<text x="60.3" y="114.1">+V3P3S</text>
<text x="99.1" y="119.4">C0201</text>
<text x="99.1" y="117.8">C0201</text>
<text x="97.4" y="124.4">R0201</text>
<text x="59.1" y="128.5" transform="rotate(-90 59.1 128.5)">1</text>
<text x="62.4" y="128.5" transform="rotate(-90 62.4 128.5)">14</text>
<text x="97.4" y="126">R0201</text>
<text x="46.2" y="137.6">C0201</text>
<text x="54.1" y="134.2">2</text>
<text x="54.1" y="135.8">3</text>
<text x="54.1" y="137.5">4</text>
<text x="70.5" y="137.5">11</text>
<text x="70.5" y="135.8">12</text>
<text x="70.5" y="134.2">13</text>
<text x="46.2" y="142.5">C0201</text>
<text x="54.1" y="139.2">5</text>
<text x="54.1" y="140.8">6</text>
<text x="70.5" y="140.8">9</text>
<text x="70.5" y="139.2">10</text>
<text x="59.1" y="148.1" transform="rotate(-90 59.1 148.1)">7</text>
<text x="62.4" y="148.1" transform="rotate(-90 62.4 148.1)">8</text>
<text x="65.7" y="149" transform="rotate(-90 65.7 149)">15</text>
<text x="102.4" y="145.8">R0201</text>
<text x="98.3" y="150.8">+V3P3S</text>
<text x="57.8" y="160.7">R0201</text>
<text x="75.1" y="168.6">+V3P3S</text>
<text x="79.2" y="180.5">R0201</text>
<text x="67.7" y="187.1">R0201</text>
<text x="72.3" y="190.3">5</text>
<text x="77.2" y="186.3" transform="rotate(-90 77.2 186.3)">3</text>
<text x="77.2" y="192.7" transform="rotate(-90 77.2 192.7)">4</text>
<text x="204.7" y="192.1">WHU</text>
<text x="223.2" y="197.8">Title</text>
<text x="67.7" y="198.7">R0201</text>
<text x="223.2" y="202.8">Size</text>
<text x="229.5" y="202.8">Document</text>
<text x="237.4" y="202.8">Number</text>
<text x="267.5" y="202.8">Rev</text>
<text x="223.2" y="207.7">Date:</text>
<text x="229.5" y="207.7">Thursday, January 02, 2020</text>
<text x="256.2" y="207.7">Sheet</text>
<text x="263.2" y="207.7">5</text>
<text x="269.1" y="207.7">of</text>
<text x="274.7" y="207.7">34</text>
</g>
<g font-size="1.5" fill="#000080">
<text x="71" y="14.6">U1A</text>
<text x="33" y="64.1">R3</text>
<text x="33" y="62.4">R2</text>
<text x="44.6" y="64.1">2.2K</text>
<text x="44.6" y="62.4">2.2K</text>
<text x="194" y="60.8">R2606</text>
<text x="194" y="62.4">100K</text>
<text x="41.3" y="75.7">R4</text>
<text x="47.9" y="75.7">24.9</text>
<text x="71" y="100.4">i7-8565U</text>
<text x="69.3" y="119.4">C2</text>
<text x="87.5" y="119.4">C3</text>
<text x="87.5" y="117.8">C1</text>
<text x="94.1" y="119.4">Do Not Stuff</text>
<text x="94.1" y="117.8">Do Not Stuff</text>
<text x="69.3" y="122.7">0.1uF</text>
<text x="87.5" y="124.4">R16</text>
<text x="94.1" y="124.4">Do Not Stuff</text>
<text x="64.4" y="129.3">U2</text>
<text x="87.5" y="126">R18</text>
<text x="94.1" y="126">Do Not Stuff</text>
<text x="41.3" y="135.9">C4</text>
<text x="47.9" y="135.9">0.1uF</text>
<text x="41.3" y="140.9">C5</text>
<text x="47.9" y="140.9">0.1uF</text>
<text x="102.4" y="142.5">R19</text>
<text x="66" y="147.5">14-T_C_L-74CBTLV3125BQ-0</text>
<text x="102.4" y="144.2">100K</text>
<text x="57.8" y="157.4">R20</text>
<text x="57.8" y="159">100K</text>
<text x="79.2" y="177.2">R22</text>
<text x="79.2" y="178.9">10K</text>
<text x="67.7" y="183.8">R23</text>
<text x="67.7" y="185.5">Do Not Stuff</text>
<text x="80.2" y="188.8">Q1B</text>
<text x="80.2" y="190.7">EM6K7GT2R</text>
<text x="67.7" y="195.4">R24</text>
<text x="67.7" y="197">1M</text>
</g>
<g font-size="1.5" fill="#004080">
<text x="71.8" y="17.2">DDI1_TXN_0</text>
<text x="99.4" y="17.2">EDP_TXN_0</text>
<text x="71.8" y="20.5">DDI1_TXN_1</text>
<text x="71.8" y="23.8">DDI1_TXN_2</text>
<text x="71.8" y="18.8">DDI1_TXP_0</text>
<text x="71.8" y="22.1">DDI1_TXP_1</text>
<text x="99.4" y="20.5">EDP_TXN_1</text>
<text x="99.4" y="23.8">EDP_TXN_2</text>
<text x="99.5" y="18.8">EDP_TXP_0</text>
<text x="99.5" y="22.1">EDP_TXP_1</text>
<text x="71.8" y="27.1">DDI1_TXN_3</text>
<text x="71.8" y="25.4">DDI1_TXP_2</text>
<text x="71.8" y="28.7">DDI1_TXP_3</text>
<text x="99.4" y="27.1">EDP_TXN_3</text>
<text x="99.5" y="25.4">EDP_TXP_2</text>
<text x="99.5" y="28.7">EDP_TXP_3</text>
<text x="71.8" y="32">DDI2_TXN_0</text>
<text x="71.8" y="35.3">DDI2_TXN_1</text>
<text x="71.8" y="33.7">DDI2_TXP_0</text>
<text x="99.1" y="35.3">EDP_AUX_P</text>
<text x="100.4" y="33.7">EDP_AUX*</text>
<text x="71.8" y="38.7">DDI2_TXN_2</text>
<text x="71.8" y="42">DDI2_TXN_3</text>
<text x="71.8" y="37">DDI2_TXP_1</text>
<text x="71.8" y="40.3">DDI2_TXP_2</text>
<text x="99.4" y="38.7">DISP_UTILS</text>
<text x="100.1" y="42">DDI1_AUX*</text>
<text x="71.8" y="43.6">DDI2_TXP_3</text>
<text x="98.8" y="43.6">DDI1_AUX_P</text>
<text x="98.8" y="46.9">DDI2_AUX_P</text>
<text x="100.1" y="45.3">DDI2_AUX*</text>
<text x="98.8" y="50.2">DDI3_AUX_P</text>
<text x="100.1" y="48.6">DDI3_AUX*</text>
<text x="82.2" y="56.8">GPP_E14/DDPC_HPD1/DISP_MISC1</text>
<text x="82.3" y="58.5">GPP_E15/DPPD_HPD2/DISP_MISC2</text>
<text x="82.3" y="55.2">GPP_E13/DDPB_HPD0/DISP_MISC0</text>
<text x="82.4" y="60.1">GPP_E16/DPPE_HPD3/DISP_MISC3</text>
<text x="84.2" y="61.8">GPP_E17/EDP_HPD/DISP_MISC4</text>
<text x="98.2" y="65.1">EDP_BKLTEN</text>
<text x="97.5" y="68.4">EDP_BKLTCTL</text>
<text x="98.8" y="66.7">EDP_VDDEN</text>
<text x="71.8" y="76.6">DISP_RCOMP</text>
<text x="71.8" y="79.9">GPP_E18/DPPB_CTRLCLK/CNV_BT_HOST_WAKE#</text>
<text x="71.8" y="81.6">GPP_E19/DPPB_CTRLDATA</text>
<text x="71.8" y="86.5">GPP_E21/DPPC_CTRLDATA</text>
<text x="71.8" y="84.9">GPP_E20/DPPC_CTRLCLK</text>
<text x="71.8" y="91.5">GPP_E22/DPPD_CTRLCLK</text>
<text x="71.8" y="93.1">GPP_E23/DPPD_CTRLDATA</text>
<text x="71.8" y="96.4">GPP_H16/DDPF_CTRLCLK</text>
<text x="71.8" y="98.1">GPP_H17/DDPF_CTRLDATA</text>
<text x="57" y="135.3">1A</text>
<text x="57" y="136.9">1B</text>
<text x="60.2" y="133.5" transform="rotate(-90 60.2 133.5)">1OE</text>
<text x="63.5" y="133.7" transform="rotate(-90 63.5 133.7)">VCC</text>
<text x="65.4" y="135.3">4OE</text>
<text x="66.6" y="136.9">4A</text>
<text x="57" y="138.6">2OE</text>
<text x="57" y="140.2">2A</text>
<text x="57" y="141.9">2B</text>
<text x="65.4" y="140.2">3OE</text>
<text x="66.6" y="141.9">3A</text>
<text x="66.6" y="138.6">4B</text>
<text x="60.2" y="145.3" transform="rotate(-90 60.2 145.3)">GND</text>
<text x="63.5" y="145.3" transform="rotate(-90 63.5 145.3)">3B</text>
<text x="66.8" y="145.3" transform="rotate(-90 66.8 145.3)">GND</text>
</g>
<g font-size="1.5" fill="#008000">
<text x="52" y="64.1">R0201</text>
<text x="52" y="62.4">R0201</text>
<text x="47.9" y="77.3">R0402</text>
<text x="71" y="102.1">BGA1528X-24X46</text>
<text x="74.3" y="194.5">TS-SOT563_6</text>
</g>
<g font-size="1.2">
<text x="29.7" y="1.3">5</text>
<text x="85.9" y="1.3">4</text>
<text x="142" y="1.3">3</text>
<text x="198.1" y="1.3">2</text>
<text x="254.3" y="1.3">1</text>
<text x=".4" y="28.5">D</text>
<text x="282.7" y="28.5">D</text>
<text x=".4" y="80.1">C</text>
<text x="282.7" y="80.1">C</text>
<text x=".4" y="131.7">B</text>
<text x="282.7" y="131.7">B</text>
<text x=".4" y="183.3">A</text>
<text x="282.7" y="183.3">A</text>
<text x="29.7" y="209.3">5</text>
<text x="85.9" y="209.3">4</text>
<text x="142" y="209.3">3</text>
<text x="198.1" y="209.3">2</text>
<text x="254.3" y="209.3">1</text>
</g>
<g font-size="1.2" fill="#00f">
<text x="87.5" y="47.4">i7-8565U</text>
<text x="105.7" y="100.1">1 of 20</text>
</g>
</svg>
